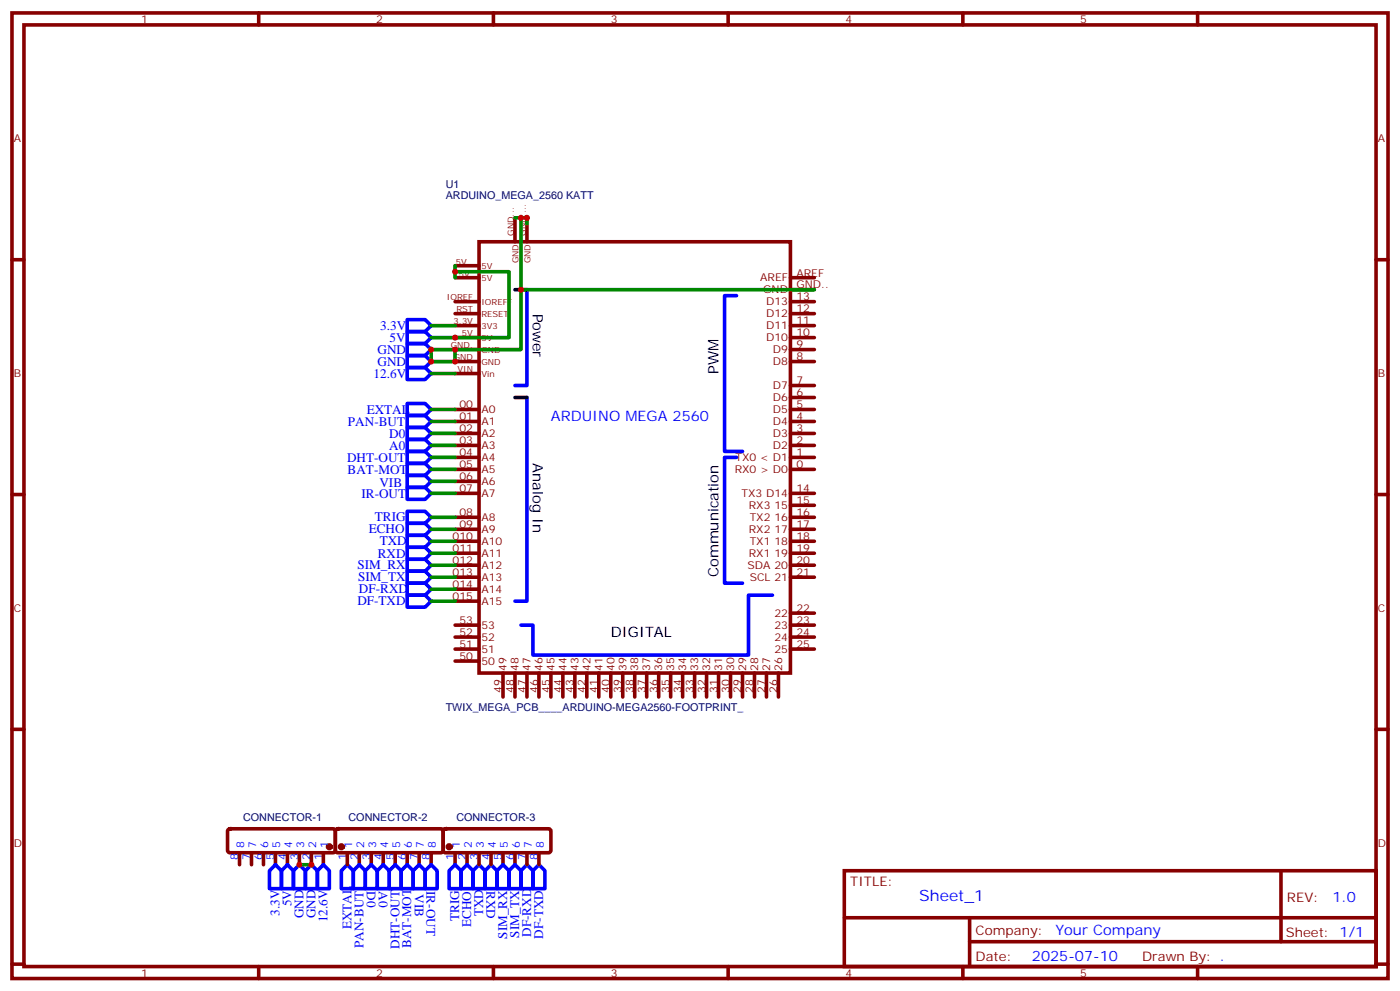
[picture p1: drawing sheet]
<svg xmlns="http://www.w3.org/2000/svg" width="412mm" height="292mm" viewBox="0 0 412 292" stroke-linecap="round" stroke-linejoin="round" font-family="sans-serif">
<g fill="none" stroke="#870000" stroke-width="1.1">
<path d="M3.5 3.8h405.4v284.3h-405.4zM7.1 7.3h398.2v277.3h-398.2zM76.2 3.8v3.5M145.3 3.8v3.5M214.5 3.8v3.5M283.6 3.8v3.5M352.8 3.8v3.5M3.5 76.5h3.6M134.1 78.2h7M141.1 71.2h91.7v127h-91.7zM151.7 64.1v7.1M155.2 64.1v7.1"/>
<path d="M405.3 76.5h3.6M134.1 99.4h7M134.1 95.9h7M134.1 92.4h7M134.1 88.8h7M134.1 81.8h7M232.8 99.4h7.1M232.8 95.9h7.1M232.8 92.4h7.1M232.8 88.8h7.1M232.8 81.8h7.1M232.8 85.3h7.1"/>
<path d="M134.1 106.5h7M134.1 102.9h7M134.1 110h7M232.8 113.5h7.1M232.8 106.5h7.1M232.8 102.9h7.1M232.8 117.1h7.1M134.1 120.6h7M134.1 124.1h7M134.1 127.6h7M134.1 131.2h7M134.1 134.7h7"/>
<path d="M134.1 138.2h7M232.8 120.6h7.1M232.8 124.1h7.1M232.8 127.6h7.1M232.8 131.2h7.1M232.8 134.7h7.1M232.8 138.2h7.1M3.5 145.6h3.6M134.1 141.7h7M134.1 145.3h7M134.1 152.3h7M134.1 155.9h7"/>
<path d="M134.1 159.4h7M232.8 145.3h7.1M232.8 152.3h7.1M232.8 155.9h7.1M232.8 159.4h7.1M232.8 148.8h7.1M405.3 145.6h3.6M134.1 162.9h7M134.1 166.4h7M134.1 170h7M134.1 173.5h7M134.1 177h7"/>
<path d="M232.8 162.9h7.1M232.8 166.4h7.1M232.8 170h7.1M134.1 187.6h7M134.1 184.1h7M134.1 191.1h7M134.1 194.7h7M148.2 198.2v7M151.7 198.2v7M155.2 198.2v7M158.7 198.2v7M162.3 198.2v7"/>
<path d="M165.8 198.2v7M169.3 198.2v7M172.9 198.2v7M176.4 198.2v7M179.9 198.2v7M183.4 198.2v7M187 198.2v7M190.5 198.2v7M194 198.2v7M197.6 198.2v7M201.1 198.2v7M204.6 198.2v7"/>
<path d="M208.1 198.2v7M211.7 198.2v7M215.2 198.2v7M218.7 198.2v7M222.2 198.2v7M225.8 198.2v7M229.3 198.2v7M232.8 187.6h7.1M232.8 184.1h7.1M232.8 191.1h7.1M232.8 180.6h7.1M3.5 214.8h3.6"/>
<path d="M405.3 214.8h3.6M67.3 244.3l.4-.2h30.4l.5 .2 .2 .5v5.6l-.3 .5-.4 .2h-30.4l-.5-.2-.2-.5v-5.6zM70.6 251.1v3.5M74.1 251.1v3.5M77.6 251.1v3.5M81.1 251.1v3.5M84.7 251.1v3.5M88.2 251.1v3.5M91.7 251.1v3.5M95.2 251.1v3.5M99 244.3l.5-.2h30.3l.5 .2 .2 .5v5.6l-.2 .5-.5 .2h-30.3l-.5-.2-.2-.5v-5.6zM102.3 251.1v3.5"/>
<path d="M105.8 251.1v3.5M109.4 251.1v3.5M112.9 251.1v3.5M116.4 251.1v3.5M119.9 251.1v3.5M123.5 251.1v3.5M127 251.1v3.5M130.8 244.3l.4-.2h30.4l.5 .2 .2 .5v5.6l-.3 .5-.4 .2h-30.4l-.5-.2-.2-.5v-5.6zM134.1 251.1v3.5M137.6 251.1v3.5M141.1 251.1v3.5M144.6 251.1v3.5"/>
<path d="M148.2 251.1v3.5M151.7 251.1v3.5M155.2 251.1v3.5M158.7 251.1v3.5M248.7 256.4h156.6v28.2h-156.6zM377.3 256.4v20.9M248.7 270.2h156.5M285.6 277.3h119.6M285.6 270.2v14.2M3.5 283.9h3.6M76.2 284.6v3.5M145.3 284.6v3.5"/>
<path d="M214.5 284.6v3.5M283.6 284.6v3.5M352.8 284.6v3.5M405.3 283.9h3.6"/>
</g>
<g fill="none" stroke="#00f" stroke-width="1.1">
<path d="M119.9 97.6h5.3l1.8 1.8-1.8 1.8h-5.3zM119.9 94.1h5.3l1.8 1.8-1.8 1.7h-5.3zM155.2 85.3v28.2h-3.5M217 87.1h-3.6v45.8h5.3M119.9 108.2h5.3l1.8 1.8-1.8 1.8h-5.3zM119.9 101.2h5.3l1.8 1.7-1.8 1.8h-5.3zM119.9 104.7h5.3l1.8 1.8-1.8 1.7h-5.3zM119.9 118.8h5.3l1.8 1.8-1.8 1.7h-5.3zM155.2 117.1v59.9h-3.5M119.9 136.5h5.3l1.8 1.7-1.8 1.8h-5.3zM119.9 122.3h5.3l1.8 1.8-1.8 1.8h-5.3zM119.9 125.9h5.3l1.8 1.7-1.8 1.8h-5.3z"/>
<path d="M119.9 129.4h5.3l1.8 1.8-1.8 1.7h-5.3zM119.9 132.9h5.3l1.8 1.8-1.8 1.8h-5.3zM119.9 140h5.3l1.8 1.7-1.8 1.8h-5.3zM217 134.7h-3.6v37h5.3M119.9 143.5h5.3l1.8 1.8-1.8 1.7h-5.3zM119.9 150.6h5.3l1.8 1.7-1.8 1.8h-5.3zM119.9 154.1h5.3l1.8 1.8-1.8 1.7h-5.3zM119.9 157.6h5.3l1.8 1.8-1.8 1.7h-5.3zM119.9 168.2h5.3l1.8 1.8-1.8 1.7h-5.3zM119.9 164.7h5.3l1.8 1.7-1.8 1.8h-5.3zM119.9 175.3h5.3l1.8 1.7-1.8 1.8h-5.3zM119.9 171.7h5.3l1.8 1.8-1.8 1.8h-5.3z"/>
<path d="M119.9 161.1h5.3l1.8 1.8-1.8 1.8h-5.3zM227.5 175.3h-7v17.6h-63.5v-8.8h-3.5M81.1 254.6l1.8 1.8v5.3h-3.5v-5.3zM84.7 254.6l1.7 1.8v5.3h-3.5v-5.3zM88.2 254.6l1.8 1.8v5.3h-3.6v-5.3zM91.7 254.6l1.8 1.8v5.3h-3.5v-5.3zM95.2 254.6l1.8 1.8v5.3h-3.5v-5.3zM102.3 254.6l1.8 1.8v5.3h-3.6v-5.3zM105.8 254.6l1.8 1.8v5.3h-3.5v-5.3zM109.4 254.6l1.7 1.8v5.3h-3.5v-5.3zM112.9 254.6l1.8 1.8v5.3h-3.6v-5.3zM116.4 254.6l1.8 1.8v5.3h-3.5v-5.3z"/>
<path d="M119.9 254.6l1.8 1.8v5.3h-3.5v-5.3zM123.5 254.6l1.7 1.8v5.3h-3.5v-5.3zM127 254.6l1.8 1.8v5.3h-3.6v-5.3zM134.1 254.6l1.7 1.8v5.3h-3.5v-5.3zM137.6 254.6l1.7 1.8v5.3h-3.5v-5.3zM141.1 254.6l1.8 1.8v5.3h-3.6v-5.3zM144.6 254.6l1.8 1.8v5.3h-3.5v-5.3zM148.2 254.6l1.7 1.8v5.3h-3.5v-5.3zM151.7 254.6l1.8 1.8v5.3h-3.6v-5.3zM155.2 254.6l1.8 1.8v5.3h-3.5v-5.3zM158.7 254.6l1.8 1.8v5.3h-3.5v-5.3z"/>
</g>
<path d="M151.7 85.3h3.5M151.7 117.1h3.5" fill="none" stroke="#000" stroke-width="1.1"/>
<g fill="#870000" stroke="#870000" stroke-width="1.1">
<circle cx="132.3" cy="249.3" r=".53"/>
<circle cx="100.5" cy="249.3" r=".53"/>
<circle cx="97" cy="249.3" r=".53"/>
</g>
<g fill="none" stroke="#008700" stroke-width="1.1">
<path d="M134.1 78.2v3.6M151.7 64.1h3.5v1.8M153.5 64.1v38.8h-26.5v3.6h7.1v-3.6M127 95.9h7.1M134.1 80h15.8v19.4h-22.9M153.5 85.3h86.4M127 110h7.1M127 138.2h7.1M127 124.1h7.1M127 127.6h7.1M127 131.2h7.1M127 134.7h7.1"/>
<path d="M127 120.6h7.1M127 145.3h7.1M127 152.3h7.1M127 155.9h7.1M127 141.7h7.1M127 159.4h7.1M127 170h7.1M127 166.4h7.1M127 177h7.1M127 173.5h7.1M127 162.9h7.1M88.2 254.6h3.5"/>
</g>
<g fill="#c00">
<circle cx="155.2" cy="64.1" r=".88"/>
<circle cx="153.5" cy="64.1" r=".88"/>
<circle cx="134.1" cy="102.9" r=".88"/>
<circle cx="153.5" cy="85.3" r=".88"/>
<circle cx="134.1" cy="80" r=".88"/>
<circle cx="134.1" cy="99.4" r=".88"/>
<circle cx="134.1" cy="106.5" r=".88"/>
<circle cx="127" cy="102.9" r=".88"/>
<circle cx="127" cy="106.5" r=".88"/>
<circle cx="91.7" cy="254.6" r=".88"/>
<circle cx="88.2" cy="254.6" r=".88"/>
</g>
<text font-size="4.6" fill="#00f" x="270.8" y="265.4">Sheet_1</text>
<g font-size="4.2">
<text x="157" y="92.4" transform="rotate(90 157 92.4)">Power</text>
<text x="211.7" y="110" transform="rotate(-90 211.7 110)">PWM</text>
<text x="157" y="136.5" transform="rotate(90 157 136.5)">Analog In</text>
<text x="211.7" y="170" transform="rotate(-90 211.7 170)">Communication</text>
<text x="179.9" y="187.6">DIGITAL</text>
</g>
<g font-size="4.2" fill="#00f">
<text x="162.3" y="124.1">ARDUINO MEGA 2560</text>
<text x="392.5" y="265.7">1.0</text>
<text x="310.9" y="275.2">Your Company</text>
<text x="304" y="283">2025-07-10</text>
</g>
<g font-size="3.9" fill="#00f">
<text x="112" y="97.1">3.3V</text>
<text x="114.7" y="100.7">5V</text>
<text x="111.2" y="104.2">GND</text>
<text x="111.2" y="107.7">GND</text>
<text x="110.1" y="111.2">12.6V</text>
<text x="102.5" y="125.3">PAN-BUT</text>
<text x="108" y="121.8">EXTAL</text>
<text x="114.6" y="129.1">D0</text>
<text x="102.3" y="135.9">DHT-OUT</text>
<text x="114.6" y="132.6">A0</text>
<text x="102.4" y="139.4">BAT-MOT</text>
<text x="111.8" y="143.3">VIB</text>
<text x="106.5" y="146.7">IR-OUT</text>
<text x="110.4" y="153.6">TRIG</text>
<text x="108.6" y="157.1">ECHO</text>
<text x="111.8" y="160.6">TXD</text>
<text x="105.3" y="167.7">SIM_RX</text>
<text x="111.3" y="164.4">RXD</text>
<text x="105.5" y="171.2">SIM_TX</text>
<text x="105.3" y="178.3">DF-TXD</text>
<text x="105.7" y="174.7">DF-RXD</text>
<text x="108" y="262.4" transform="rotate(90 108 262.4)">D0</text>
<text x="111.5" y="262.4" transform="rotate(90 111.5 262.4)">A0</text>
<text x="122.2" y="263.4" transform="rotate(90 122.2 263.4)">VIB</text>
<text x="125.6" y="262.4" transform="rotate(90 125.6 262.4)">IR-OUT</text>
<text x="143.3" y="262.4" transform="rotate(90 143.3 262.4)">RXD</text>
<text x="82.4" y="269.6" transform="rotate(-90 82.4 269.6)">3.3V</text>
<text x="85.9" y="266.9" transform="rotate(-90 85.9 266.9)">5V</text>
<text x="142.4" y="269.8" transform="rotate(-90 142.4 269.8)">TXD</text>
<text x="89.4" y="270.4" transform="rotate(-90 89.4 270.4)">GND</text>
<text x="93" y="270.4" transform="rotate(-90 93 270.4)">GND</text>
<text x="96.4" y="271.6" transform="rotate(-90 96.4 271.6)">12.6V</text>
<text x="103.5" y="273.6" transform="rotate(-90 103.5 273.6)">EXTAL</text>
<text x="135.3" y="271.2" transform="rotate(-90 135.3 271.2)">TRIG</text>
<text x="138.8" y="273" transform="rotate(-90 138.8 273)">ECHO</text>
<text x="156.5" y="275.9" transform="rotate(-90 156.5 275.9)">DF-RXD</text>
<text x="107.1" y="279.1" transform="rotate(-90 107.1 279.1)">PAN-BUT</text>
<text x="117.7" y="279.4" transform="rotate(-90 117.7 279.4)">DHT-OUT</text>
<text x="121.2" y="279.2" transform="rotate(-90 121.2 279.2)">BAT-MOT</text>
<text x="149.4" y="276.4" transform="rotate(-90 149.4 276.4)">SIM_RX</text>
<text x="152.9" y="276.1" transform="rotate(-90 152.9 276.1)">SIM_TX</text>
<text x="160" y="276.4" transform="rotate(-90 160 276.4)">DF-TXD</text>
</g>
<g font-size="3.9" fill="#800">
<text x="250.5" y="261">TITLE:</text>
<text x="379.1" y="265.7">REV:</text>
<text x="287.4" y="275.2">Company:</text>
<text x="378.7" y="275.8">Sheet: 1/1</text>
<text x="287.4" y="282.9">Date:</text>
<text x="336.4" y="282.9">Drawn By: .</text>
</g>
<g font-size="3.2" fill="#800">
<text x="41.6" y="6.8">1</text>
<text x="110.8" y="6.8">2</text>
<text x="179.9" y="6.8">3</text>
<text x="249.1" y="6.8">4</text>
<text x="318.2" y="6.8">5</text>
<text x="4.1" y="41.9">A</text>
<text x="405.9" y="41.9">A</text>
<text x="223.9" y="82.8">AREF</text>
<text x="234.6" y="81.4">AREF</text>
<text x="224.8" y="86.4">GND</text>
<text x="225.7" y="89.9">D13</text>
<text x="234.6" y="84.9">GND..</text>
<text x="234.6" y="88.5">13</text>
<text x="225.7" y="93.4">D12</text>
<text x="234.6" y="95.5">11</text>
<text x="234.6" y="92">12</text>
<text x="225.7" y="100.5">D10</text>
<text x="225.7" y="96.9">D11</text>
<text x="234.6" y="99.1">10</text>
<text x="227.7" y="107.5">D8</text>
<text x="227.7" y="104">D9</text>
<text x="234.6" y="106.1">8</text>
<text x="234.6" y="102.6">9</text>
<text x="4.1" y="111.1">B</text>
<text x="234.6" y="113.2">7</text>
<text x="405.9" y="111.1">B</text>
<text x="227.7" y="114.6">D7</text>
<text x="227.7" y="118.1">D6</text>
<text x="234.6" y="116.7">6</text>
<text x="135.3" y="120.2">00</text>
<text x="135.3" y="123.8">01</text>
<text x="141.8" y="121.6">A0</text>
<text x="141.8" y="125.2">A1</text>
<text x="227.7" y="125.2">D4</text>
<text x="227.7" y="121.6">D5</text>
<text x="234.6" y="123.8">4</text>
<text x="234.6" y="120.2">5</text>
<text x="135.3" y="127.3">02</text>
<text x="135.3" y="130.8">03</text>
<text x="141.8" y="128.7">A2</text>
<text x="227.7" y="128.7">D3</text>
<text x="234.6" y="130.8">2</text>
<text x="234.6" y="127.3">3</text>
<text x="135.3" y="134.3">04</text>
<text x="135.3" y="137.9">05</text>
<text x="141.8" y="132.2">A3</text>
<text x="141.8" y="135.7">A4</text>
<text x="216.7" y="135.7">TX0 &lt; D1</text>
<text x="227.7" y="132.2">D2</text>
<text x="234.6" y="137.9">0</text>
<text x="234.6" y="134.3">1</text>
<text x="135.3" y="141.4">06</text>
<text x="141.8" y="139.3">A5</text>
<text x="141.8" y="142.8">A6</text>
<text x="216.4" y="139.3">RX0 &gt; D0</text>
<text x="135.3" y="144.9">07</text>
<text x="141.8" y="146.3">A7</text>
<text x="218.4" y="146.3">TX3 D14</text>
<text x="220.6" y="149.9">RX3 15</text>
<text x="234.6" y="148.4">15</text>
<text x="234.6" y="144.9">14</text>
<text x="135.3" y="152">08</text>
<text x="135.3" y="155.5">09</text>
<text x="141.8" y="153.4">A8</text>
<text x="220.8" y="153.4">TX2 16</text>
<text x="234.6" y="155.5">17</text>
<text x="234.6" y="152">16</text>
<text x="133.3" y="159">010</text>
<text x="141.8" y="156.9">A9</text>
<text x="141.8" y="160.4">A10</text>
<text x="220.6" y="156.9">RX2 17</text>
<text x="220.8" y="160.4">TX1 18</text>
<text x="234.6" y="159">18</text>
<text x="133.3" y="162.6">011</text>
<text x="133.3" y="166.1">012</text>
<text x="141.8" y="164">A11</text>
<text x="141.8" y="167.5">A12</text>
<text x="220.2" y="167.5">SDA 20</text>
<text x="220.6" y="164">RX1 19</text>
<text x="234.6" y="166.1">20</text>
<text x="234.6" y="162.6">19</text>
<text x="133.3" y="169.6">013</text>
<text x="133.3" y="173.1">014</text>
<text x="141.8" y="171">A13</text>
<text x="220.8" y="171">SCL 21</text>
<text x="234.6" y="169.6">21</text>
<text x="133.3" y="176.7">015</text>
<text x="141.8" y="174.6">A14</text>
<text x="141.8" y="178.1">A15</text>
<text x="4.1" y="180.2">C</text>
<text x="135.3" y="183.7">53</text>
<text x="141.8" y="185.1">53</text>
<text x="228.1" y="185.1">23</text>
<text x="228.1" y="181.6">22</text>
<text x="234.6" y="183.7">23</text>
<text x="234.6" y="180.2">22</text>
<text x="405.9" y="180.2">C</text>
<text x="135.3" y="190.8">51</text>
<text x="135.3" y="187.3">52</text>
<text x="141.8" y="188.7">52</text>
<text x="228.1" y="188.7">24</text>
<text x="234.6" y="187.3">24</text>
<text x="234.6" y="190.8">25</text>
<text x="135.3" y="194.3">50</text>
<text x="141.8" y="192.2">51</text>
<text x="141.8" y="195.7">50</text>
<text x="149.2" y="197.5" transform="rotate(-90 149.2 197.5)">49</text>
<text x="152.8" y="197.5" transform="rotate(-90 152.8 197.5)">48</text>
<text x="156.3" y="197.5" transform="rotate(-90 156.3 197.5)">47</text>
<text x="159.8" y="197.5" transform="rotate(-90 159.8 197.5)">46</text>
<text x="163.3" y="197.5" transform="rotate(-90 163.3 197.5)">45</text>
<text x="166.9" y="197.5" transform="rotate(-90 166.9 197.5)">44</text>
<text x="170.4" y="197.5" transform="rotate(-90 170.4 197.5)">43</text>
<text x="173.9" y="197.5" transform="rotate(-90 173.9 197.5)">42</text>
<text x="177.4" y="197.5" transform="rotate(-90 177.4 197.5)">41</text>
<text x="181" y="197.5" transform="rotate(-90 181 197.5)">40</text>
<text x="184.5" y="197.5" transform="rotate(-90 184.5 197.5)">39</text>
<text x="188" y="197.5" transform="rotate(-90 188 197.5)">38</text>
<text x="191.6" y="197.5" transform="rotate(-90 191.6 197.5)">37</text>
<text x="195.1" y="197.5" transform="rotate(-90 195.1 197.5)">36</text>
<text x="198.6" y="197.5" transform="rotate(-90 198.6 197.5)">35</text>
<text x="202.1" y="197.5" transform="rotate(-90 202.1 197.5)">34</text>
<text x="205.7" y="197.5" transform="rotate(-90 205.7 197.5)">33</text>
<text x="209.2" y="197.5" transform="rotate(-90 209.2 197.5)">32</text>
<text x="212.7" y="197.5" transform="rotate(-90 212.7 197.5)">31</text>
<text x="216.3" y="197.5" transform="rotate(-90 216.3 197.5)">30</text>
<text x="219.8" y="197.5" transform="rotate(-90 219.8 197.5)">29</text>
<text x="223.3" y="197.5" transform="rotate(-90 223.3 197.5)">28</text>
<text x="226.8" y="197.5" transform="rotate(-90 226.8 197.5)">27</text>
<text x="228.1" y="192.2">25</text>
<text x="230.4" y="197.5" transform="rotate(-90 230.4 197.5)">26</text>
<text x="147.8" y="204" transform="rotate(-90 147.8 204)">49</text>
<text x="151.3" y="204" transform="rotate(-90 151.3 204)">48</text>
<text x="154.9" y="204" transform="rotate(-90 154.9 204)">47</text>
<text x="158.4" y="204" transform="rotate(-90 158.4 204)">46</text>
<text x="161.9" y="204" transform="rotate(-90 161.9 204)">45</text>
<text x="165.5" y="204" transform="rotate(-90 165.5 204)">44</text>
<text x="169" y="204" transform="rotate(-90 169 204)">43</text>
<text x="172.5" y="204" transform="rotate(-90 172.5 204)">42</text>
<text x="176" y="204" transform="rotate(-90 176 204)">41</text>
<text x="179.6" y="204" transform="rotate(-90 179.6 204)">40</text>
<text x="183.1" y="204" transform="rotate(-90 183.1 204)">39</text>
<text x="186.6" y="204" transform="rotate(-90 186.6 204)">38</text>
<text x="190.1" y="204" transform="rotate(-90 190.1 204)">37</text>
<text x="193.7" y="204" transform="rotate(-90 193.7 204)">36</text>
<text x="197.2" y="204" transform="rotate(-90 197.2 204)">35</text>
<text x="200.7" y="204" transform="rotate(-90 200.7 204)">34</text>
<text x="204.3" y="204" transform="rotate(-90 204.3 204)">33</text>
<text x="207.8" y="204" transform="rotate(-90 207.8 204)">32</text>
<text x="211.3" y="204" transform="rotate(-90 211.3 204)">31</text>
<text x="214.8" y="204" transform="rotate(-90 214.8 204)">30</text>
<text x="218.4" y="204" transform="rotate(-90 218.4 204)">29</text>
<text x="221.9" y="204" transform="rotate(-90 221.9 204)">28</text>
<text x="225.4" y="204" transform="rotate(-90 225.4 204)">27</text>
<text x="229" y="204" transform="rotate(-90 229 204)">26</text>
<text x="4.1" y="249.3">D</text>
<text x="405.9" y="249.3">D</text>
<text x="41.6" y="287.6">1</text>
<text x="110.8" y="287.6">2</text>
<text x="179.9" y="287.6">3</text>
<text x="249.1" y="287.6">4</text>
<text x="318.2" y="287.6">5</text>
</g>
<g font-size="3.2" fill="#000080">
<text x="131.3" y="58.7">ARDUINO_MEGA_2560 KATT</text>
<text x="131.3" y="55.4">U1</text>
<text x="131.3" y="209.5">TWIX_MEGA_PCB____ARDUINO-MEGA2560-FOOTPRINT_</text>
<text x="71.6" y="241.7">CONNECTOR-1</text>
<text x="102.7" y="241.7">CONNECTOR-2</text>
<text x="134.4" y="241.7">CONNECTOR-3</text>
</g>
<g font-size="3.2" fill="#00f">
<text x="72" y="249.8" transform="rotate(-90 72 249.8)">8</text>
<text x="75.5" y="249.8" transform="rotate(-90 75.5 249.8)">7</text>
<text x="79" y="249.8" transform="rotate(-90 79 249.8)">6</text>
<text x="82.5" y="249.8" transform="rotate(-90 82.5 249.8)">5</text>
<text x="86.1" y="249.8" transform="rotate(-90 86.1 249.8)">4</text>
<text x="89.6" y="249.8" transform="rotate(-90 89.6 249.8)">3</text>
<text x="93.1" y="249.8" transform="rotate(-90 93.1 249.8)">2</text>
<text x="96.7" y="249.8" transform="rotate(-90 96.7 249.8)">1</text>
<text x="103.7" y="249.8" transform="rotate(-90 103.7 249.8)">1</text>
<text x="107.2" y="249.8" transform="rotate(-90 107.2 249.8)">2</text>
<text x="110.8" y="249.8" transform="rotate(-90 110.8 249.8)">3</text>
<text x="114.3" y="249.8" transform="rotate(-90 114.3 249.8)">4</text>
<text x="117.8" y="249.8" transform="rotate(-90 117.8 249.8)">5</text>
<text x="121.4" y="249.8" transform="rotate(-90 121.4 249.8)">6</text>
<text x="124.9" y="249.8" transform="rotate(-90 124.9 249.8)">7</text>
<text x="128.4" y="249.8" transform="rotate(-90 128.4 249.8)">8</text>
<text x="135.5" y="249.8" transform="rotate(-90 135.5 249.8)">1</text>
<text x="139" y="249.8" transform="rotate(-90 139 249.8)">2</text>
<text x="142.5" y="249.8" transform="rotate(-90 142.5 249.8)">3</text>
<text x="146" y="249.8" transform="rotate(-90 146 249.8)">4</text>
<text x="149.6" y="249.8" transform="rotate(-90 149.6 249.8)">5</text>
<text x="153.1" y="249.8" transform="rotate(-90 153.1 249.8)">6</text>
<text x="156.6" y="249.8" transform="rotate(-90 156.6 249.8)">7</text>
<text x="160.2" y="249.8" transform="rotate(-90 160.2 249.8)">8</text>
<text x="70.2" y="253.3" transform="rotate(-90 70.2 253.3)">8</text>
<text x="73.7" y="253.3" transform="rotate(-90 73.7 253.3)">7</text>
<text x="77.3" y="253.3" transform="rotate(-90 77.3 253.3)">6</text>
<text x="80.8" y="253.3" transform="rotate(-90 80.8 253.3)">5</text>
<text x="84.3" y="253.3" transform="rotate(-90 84.3 253.3)">4</text>
<text x="87.8" y="253.3" transform="rotate(-90 87.8 253.3)">3</text>
<text x="91.4" y="253.3" transform="rotate(-90 91.4 253.3)">2</text>
<text x="94.9" y="253.3" transform="rotate(-90 94.9 253.3)">1</text>
<text x="102" y="253.3" transform="rotate(-90 102 253.3)">1</text>
<text x="105.5" y="253.3" transform="rotate(-90 105.5 253.3)">2</text>
<text x="109" y="253.3" transform="rotate(-90 109 253.3)">3</text>
<text x="112.5" y="253.3" transform="rotate(-90 112.5 253.3)">4</text>
<text x="116.1" y="253.3" transform="rotate(-90 116.1 253.3)">5</text>
<text x="119.6" y="253.3" transform="rotate(-90 119.6 253.3)">6</text>
<text x="123.1" y="253.3" transform="rotate(-90 123.1 253.3)">7</text>
<text x="126.6" y="253.3" transform="rotate(-90 126.6 253.3)">8</text>
<text x="133.7" y="253.3" transform="rotate(-90 133.7 253.3)">1</text>
<text x="137.2" y="253.3" transform="rotate(-90 137.2 253.3)">2</text>
<text x="140.8" y="253.3" transform="rotate(-90 140.8 253.3)">3</text>
<text x="144.3" y="253.3" transform="rotate(-90 144.3 253.3)">4</text>
<text x="147.8" y="253.3" transform="rotate(-90 147.8 253.3)">5</text>
<text x="151.3" y="253.3" transform="rotate(-90 151.3 253.3)">6</text>
<text x="154.9" y="253.3" transform="rotate(-90 154.9 253.3)">7</text>
<text x="158.4" y="253.3" transform="rotate(-90 158.4 253.3)">8</text>
</g>
<g font-size="2.5" fill="#800">
<text x="151.3" y="69.4" transform="rotate(-90 151.3 69.4)">GND...</text>
<text x="154.9" y="69.4" transform="rotate(-90 154.9 69.4)">GND....</text>
<text x="134.3" y="77.9">5V..</text>
<text x="152.8" y="77.6" transform="rotate(-90 152.8 77.6)">GND</text>
<text x="156.3" y="77.6" transform="rotate(-90 156.3 77.6)">GND</text>
<text x="135.2" y="81.4">5V.</text>
<text x="141.8" y="79.3">5V</text>
<text x="141.8" y="82.8">5V</text>
<text x="131.7" y="88.5">IOREF</text>
<text x="141.8" y="89.9">IOREFF</text>
<text x="133.6" y="95.5">3.3V</text>
<text x="134.4" y="92">RST</text>
<text x="141.8" y="93.4">RESET</text>
<text x="136.1" y="99.1">5V</text>
<text x="141.8" y="100.5">5V</text>
<text x="141.8" y="96.9">3V3</text>
<text x="132.8" y="102.6">GND.</text>
<text x="133.7" y="106.1">GND</text>
<text x="141.8" y="107.5">GND</text>
<text x="141.8" y="104">GND</text>
<text x="134.8" y="109.6">VIN</text>
<text x="141.8" y="111.1">Vin</text>
</g>
</svg>
